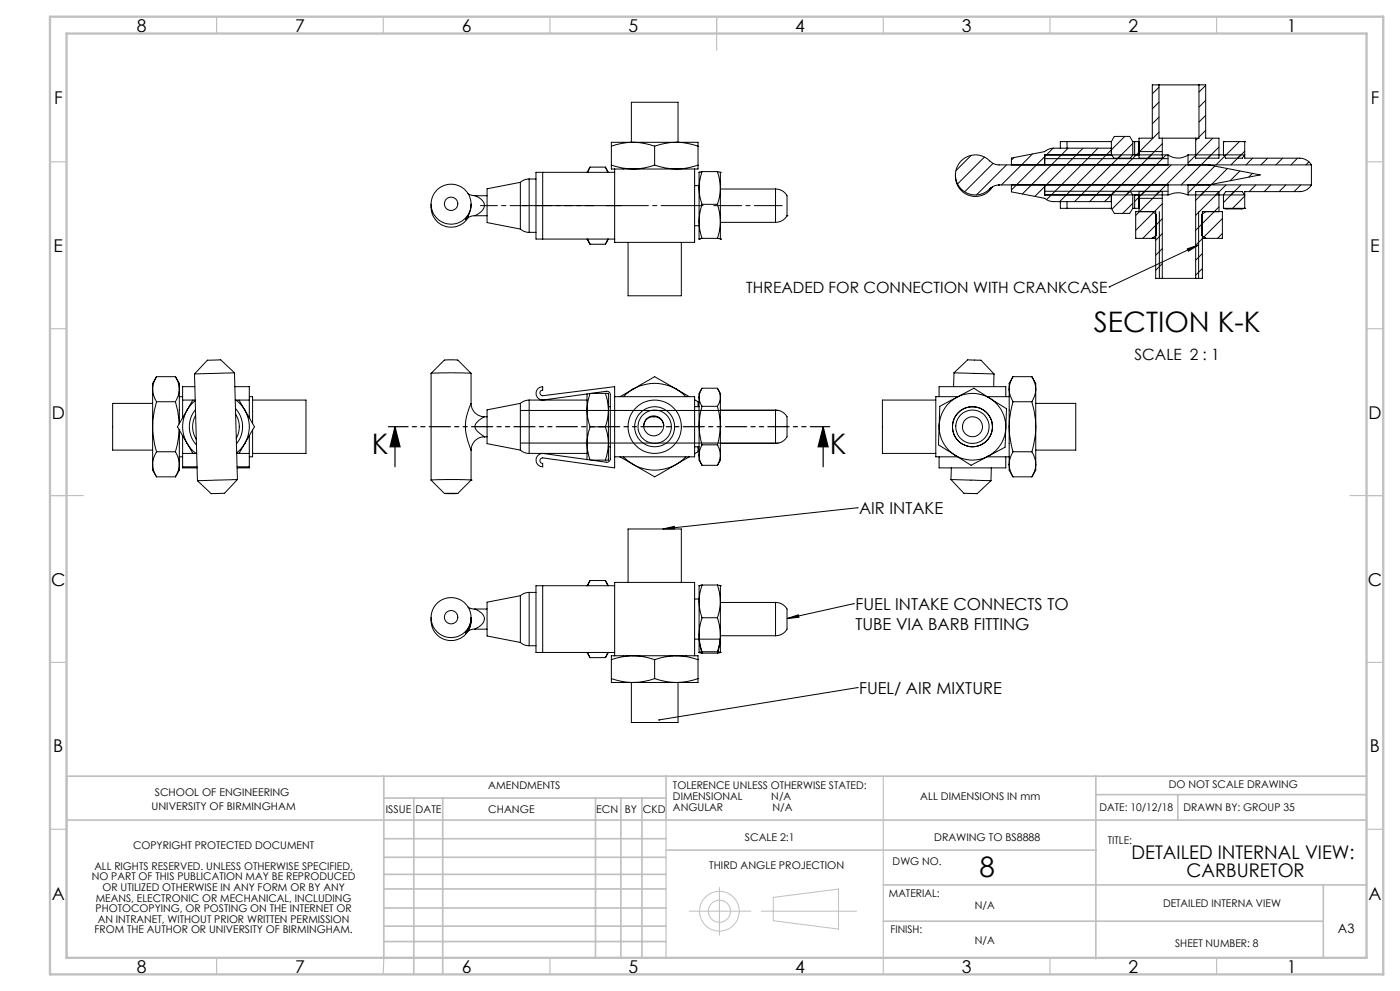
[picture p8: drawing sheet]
<svg xmlns="http://www.w3.org/2000/svg" width="420mm" height="297mm" viewBox="0 0 420 297" stroke-linecap="round" stroke-linejoin="round" font-family="sans-serif">
<g fill="none" stroke="#000" stroke-width=".3">
<path d="M347.7 26.1l-2 2M347.7 30.6l-2 2M347.7 35.1l-2 2M347.7 39.6l-20.8 20.8M347.7 25.4h12M347.7 25.4h-2v16h-4v6h7v-6M347.7 25.4v16h1M359.7 25.4h2v16h4v6h-7v-6M359.7 25.4v16h-1M361.7 30.1l-2 2M361.7 25.6l-2 2M361.7 34.6l-2 2"/>
<path d="M361.7 39.1l-2 2M140.4 58.1l2.1 .6M142.5 58.7a4.3 4.3 0 0 1 2.8 2.7 4.4 4.4 0 0 1-2.8 3.3M142.5 58.7h3.6M156.1 54.6v14M156.1 54.6l-10 2v10.1l10 1.9M158.8 53.7a3.9 3.9 0 0 0-2.7 .9M158.8 53.7v15.9M158.8 53.7h2M162.8 51.6h-2v20h2M162.8 51.6v20M162.8 51.6h21.6"/>
<path d="M177 50.1l-.6 1.5M177 50.1l-.9 1.5M177 50.1h4.6M181.6 50.1l.7 1.5M181.6 50.1l.9 1.5M183.4 49.5a20.1 20.1 0 0 0 6.5 1.2M183.4 49.5v1.2h1M183.4 43.8v5.7M184.4 50.7h5.5M184.4 50.7v21.9h24v-21.9M189.4 42.6v-11.9h14v11.9M189.9 42.6h13"/>
<path d="M189.9 42.6h.5a20.8 20.8 0 0 1 6 1.2M189.9 42.6a20.1 20.1 0 0 0-6.5 1.2M189.9 50.7h13M189.9 42.6h-6.5v1.2M196.4 49.5a20.2 20.2 0 0 1-6.5 1.2M196.4 49.5a20.5 20.5 0 0 0 6.5 1.2M196.4 43.8v5.7M202.9 42.6a20.5 20.5 0 0 0-6.5 1.2M202.9 42.6l3.5 .4 3 .8M202.9 42.6h6.5v1.2M202.9 50.7h5.5M208.4 55.6h1.3"/>
<path d="M209.4 49.5l-3 .8-3.5 .4M209.4 49.5v1.2h-1M209.4 43.8v5.7M209.7 51.6h.1M209.7 56.3l.3 2.6 .6 2.3M209.7 56.3v10M209.7 51.6v4.7M210.6 51.4l-.6 2.4-.3 2.5M210.6 51.4l-.9 .2M210.6 51.4h4.6M215.2 51.4l.7 2.4 .2 2.5M215.2 51.4l.9 .2"/>
<path d="M216.1 51.6h.1M216.1 56.3v10M216.1 56.3l-.2 2.6-.7 2.3M216.1 51.6v4.7M216.1 56.7h16.6M232.7 56.7a3.4 3.4 0 0 1 3.4 2.3v5.7M232.7 56.7v9.9M286.6 52.4a6 6 0 0 0 4.2 6.2 6 6 0 0 0 7-2.6M291.4 46.6l-4.6 4.5M295.3 47.1l-8 8M297.4 56.3l-.5 .3M297.9 49l-8.5 8.5"/>
<path d="M299.8 55.4l-.3 .1M301.9 49.4l-9 9M303.4 55.4v2.1l10 1.9a3.9 3.9 0 0 0 2.7 1h17.3M304.2 47.2l-.8 .8M309.7 46.1l-9.3 9.3M313.4 47.6h37M313.4 57.3h37M313.4 55.4v3h37M315.9 44.4l-12.5 12.5M320.1 42.4h-2v2M320.1 42.4h13.3M320.1 42.4v2"/>
<path d="M320.4 44.4l-13.7 13.7M324.9 44.4l-14.4 14.4M329.4 44.4l-15.4 15.4M333.4 44.4h-17.3a4.2 4.2 0 0 0-2.7 1l-10 2v2M333.4 42.4v4M333.4 58.4v4M333.4 42.4l.9-1.5h4.6l.9 1.5M333.5 58.4l.7-1h4.9l.7 1v4M334.4 57.4l-.7 .7M336.4 46.4l-14 14M337.4 40.9l-19.5 19.5M339.8 43l-4.4 4.4"/>
<path d="M339.8 42.4h.6M339.8 42.4v4l-.7 1h-4.9l-.7-1M340.4 42.4v4M340.4 58.4v4M340.4 42.4h1.3M341.7 45.4h7M341.7 59.4h7M343.4 57.4l-3 3M347.8 57.4l-7.1 7.2M348.7 43.1l-17.3 17.3M348.7 41.4h10M349.8 46.4l-16.2 16.3"/>
<path d="M350.4 58.4l.3-.1a7.1 7.1 0 0 1 5.7 .1M350.4 46.5a5.4 5.4 0 0 0 6 0M350.4 46.4v3M350.4 55.4v3M350.4 46.4h-37v3M351.3 49.4l-9 9M355.8 49.4l-9 9M356.4 46.4v3M356.4 55.4v3M356.4 58.4h17M356.4 46.4h17M358.8 46.4l-2.4 2.5"/>
<path d="M359.3 41.4l-.6 .7M361.3 57.4l-2.6 2.6M362.6 49.4l15.5 3-15.5 3M363.3 55.4l-3 3M363.8 41.4l-5.1 5.2M364.5 49.8l-8.1 8.1M365.7 44.1l-11.4 11.3M367 42.4h.1M367 42.4h6.4M367 42.4v4l.7 1h5l.7-1M367.3 42.4l-.3 .3M367.8 55.4l-9.1 9.1"/>
<path d="M367.8 46.4l-3 3M368.2 50.5l-4.7 4.8M370.3 57.4l-3.3 3.3M371.8 42.4l-4.5 4.5M372 51.3l-3 2.9M372.3 55.4l-3 3M372.3 46.4l-3 3M373.4 58.4l-.7-1h-5l-.7 1v4M373.4 58.8l-3.6 3.6M373.4 45.3l-2.1 2.1M373.4 42.4h.1M373.4 42.4v5h16.6a4.2 4.2 0 0 1 3.4 2"/>
<path d="M375.7 52l-1.1 1.1M375.8 47.4l-2 2M376.8 55.4l-2 2M380.3 47.4l-2 2M381.2 55.4l-1.9 2M384.8 47.4l-2 2M385.8 55.4l-2 2M389.3 47.4l-2 2M390.2 55.4l-2 2M392.7 48.5l-.9 .9M393.4 49.4h-93.6a4.6 4.6 0 0 1-3.4-1.7 6 6 0 0 0-8.3 .8 6 6 0 0 0 .5 8.3 6 6 0 0 0 8.3-.2M393.4 55.4h-93.6l-1.8 .4-1.1 .8"/>
<path d="M393.4 55.4a4 4 0 0 1-3.4 2h-16.6v5M393.4 49.4v6M129.3 61.2a6.1 6.1 0 0 0 3.9 6.5 6.1 6.1 0 0 0 7.2-2.4M140.4 64.9l-.5 .6M141.3 61.2a7.1 7.1 0 0 1-1.7 4.7l.8-.9M142.5 64.7l-1.3 .2-1.3 .7M142.5 64.7h3.6M156.1 68.6a3.9 3.9 0 0 0 2.7 1M158.8 69.6h2M162.8 71.6h21.6M176.1 71.6l.9 1.6M176.3 71.6l.7 1.6"/>
<path d="M177 73.2h4.6M182.3 71.6l-.7 1.6M182.5 71.6l-.9 1.6M188.4 72.6v16h16v-16M208.4 67.7h1.3M209.7 71.6h.1M209.7 66.3l.3 2.8 .6 2.3M209.7 66.3v5.3M210.6 61.2l-.6 2.5-.3 2.6M210.6 71.4l-.9 .2M210.6 71.4h4.6M210.6 61.2h4.6"/>
<path d="M215.2 61.2l.7 2.5 .2 2.6M215.2 71.4l.9 .2M216.1 71.6h.1M216.1 66.3l-.2 2.8-.7 2.3M216.1 66.3v5.3M216.1 66.6h16.6M236.1 64.7a4 4 0 0 1-3.4 1.9M236.1 64.7h.1M318.1 60.4v2h2M320.1 62.4h13.3M320.1 60.4v2M333.4 62.4l.9 1.6h4.6l.9-1.6"/>
<path d="M339.8 61l-3 3M339.8 62.4h.6M340.4 62.4h1.3M341.7 63.4v-6h7v26M345.7 71.4h1M345.7 71.4h-5v-8h6v20h2M345.7 63.4l1.2 .9v6.3l-1.2 .8M345.7 71.4h.1M346.1 63.7l-5.4 5.3M346.9 67.3l-4.1 4.1M347.8 63.4v20M348.7 61.1l-2.4 2.3"/>
<path d="M348.7 65.5l-2 2.1M348.7 70l-2 2M348.7 74.5l-2 2M348.7 79l-2 2M356.2 74.6l3.4-1.2-3.1 1.9zM359.6 63.4v20M359.6 73.4l-26.9 12.6M360.7 67l-2 2M360.7 71.5l-2 2M360.7 76l-2 2M360.7 71.4h1M361.7 71.4h5v-8h-6v20h-2"/>
<path d="M361.7 71.4h.1M361.7 63.4l-1.2 .9v6.3l1.2 .8M365.7 62l-5.2 5.2M365.7 63.4v-6h-7v26M366.7 70l-1.4 1.4M366.7 65.5l-5.5 5.5M367 62.4h.1M367 62.4l.9 .2 5.5-.2M367 62.4h6.4M373.4 62.4h.1M332.7 86h.1M348.7 83.4h10"/>
<path d="M360.7 80.5l-2 2M45.8 116.6a7.4 7.4 0 0 0 1.2 3.8M45.8 116.6v11.3M47 112.9l-.9 1.7-.3 2M47 112.9l-1.2 2v1.7M47 112.9h5.6M52.6 112.9a7.5 7.5 0 0 1 1.2 3.7M52.6 112.9l1.2 2v1.7M53.8 116.6a7.4 7.4 0 0 1-1.2 3.8M53.8 118.9v8.1M53.8 116.6v2.3M53.8 118.9h1"/>
<path d="M54.8 119.9h3.8M54.8 119.9v5.3M57.9 119.9l-1.8 3M58.3 112.1l.9 32M58.5 115.9h-3.7v4M70.3 111.7l-12 .4M70.3 111.7l-4.1-3.9-4 .1-3.9 4.2M70.3 111.7l.9 32M70.4 115.9h4.4v4M70.6 119.9h4.2M70.8 119.9l1.6 1.5 1 1.5M71.7 119.9l1.7 3"/>
<path d="M74.8 118.9h1v8.1M74.8 119.9v5.3M75.8 119.9h16v16h-16M129.3 111.9l5.3-.2 6.7 .2M129.3 111.9l4-4 1-.1 3 .1 4 4M129.3 111.9v32M141.3 111.9v9M158.8 119.9a3.9 3.9 0 0 0-2.7 1M158.8 119.9v16M158.8 119.9h17.3M161.3 116.6l.7-.5 .8-.2v1a.85 .85 0 0 0-.8 .9 .85 .85 0 0 0 .8 .8l21.6-2.7v24.3l-21.6-3a.83 .83 0 0 0-.8 .9 .83 .83 0 0 0 .8 .8v1a2.01 2.01 0 0 1-2-2 2.01 2.01 0 0 1 2-2l19.2 2.6a1.03 1.03 0 0 0 1.1-1v-19.3a1.03 1.03 0 0 0-1.1-.9l-19.2 2.6a2.01 2.01 0 0 1-1.8-1.2 2.01 2.01 0 0 1 .3-2.1zM176.1 118.1v4.8"/>
<path d="M177 118l-.6 2.2-.3 2.7M177.4 117.9h4.2M181.6 117.9l.6 2.3 .3 2.7M181.6 117.9h.9v5M184.4 118.9h24v18h-24M189.9 116.6a13.1 13.1 0 0 1 13 0M189.9 116.6l-2.9 2.3M189.9 116.6l-3.9 2.3M189.9 116.6l6.5-3.7 6.5 3.7M202.9 116.6l3.9 2.3M202.9 116.6l2.9 2.3M208.4 119.8l1 .6v1.5"/>
<path d="M209.7 119.1l.3 1.4 .6 1.3M209.7 119.1v8.4M209.7 119.1l.3-1.4 .6-1.4h4.6l.7 1.4 .2 1.4M210.5 116.6l-.8 1.3v1.2M215.4 116.6l.7 1.3v1.2M216.1 119.1l-.2 1.4-.7 1.3M216.1 119.1v8.4M280.7 119.9h-16v16h16M281.7 118.9v-3h20v3M286.2 111.7l4.1-3.9 4 .1 3.9 4.2M286.2 111.7l12 .4M286.2 111.7l-.1 4.2"/>
<path d="M287.1 119.1a10 10 0 0 1 9.9 .3M287.1 119.1l5.1-2.8 4.8 3.1M287.1 119.1a10.1 10.1 0 0 0-5.4 8.4M287.1 119.1l-5.2 2.7-.2 5.7M287.4 118.9h-6.7v18h6.6M296.2 118.9h6.6M297 119.4l4.9 3.1-.2 5.8M297 119.4a9.9 9.9 0 0 1 4.7 8.9M298.2 112.1l-.1 3.8M302.8 116.6l.3 2 .8 1.8M302.8 118.9v9M302.8 116.6v2.3"/>
<path d="M303.9 112.9a7.9 7.9 0 0 0-1.1 3.7M303.9 112.9l-1.1 2v1.7M303.9 112.9h5.7M309.6 112.9a7.4 7.4 0 0 1 1.1 3.7M309.6 112.9l1.1 2v1.7M310.7 116.6v11.3M310.7 116.6l-.3 2-.8 1.8M45.8 127.9v11.3M45.8 127.9a25.9 25.9 0 0 0 1.2 7.5M45.8 139.2a7.4 7.4 0 0 0 1.2 3.7M45.8 139.2v1.7l1.2 2M45.8 120.9h-12v14h12"/>
<path d="M47 120.4l-.7 2.7-.5 4.8M47 135.4l-.9 1.8-.3 2M47 120.4h5.6M47 135.4h5.6M52.6 120.4l.7 2.7 .5 3.9M52.6 135.4a7.8 7.8 0 0 1 1.2 3.8M53.8 128.8a24.6 24.6 0 0 1-1.2 6.6M53.8 136.9v2.3M53.8 128.8v8.1M53.8 139.2a7.4 7.4 0 0 1-1.2 3.7M53.8 139.2v1.7l-1.2 2M53.8 136.9h1"/>
<path d="M54.8 135.9v4M54.8 135.9h4.2M54.8 139.9v.3h4.3M54.8 139.9h4.3M54.8 130.6v5.3M56.1 122.9l-2.9 5 2.9 5M56.1 122.9a9.9 9.9 0 0 0 0 10M56.1 132.9l1.1 1.5 1.6 1.5M56.1 132.9l1.8 3M58.6 120.1l-1.4 1.3-1.1 1.5M58.6 122.8a8 8 0 0 0 .3 10.5M58.7 124.5a7 7 0 0 0 .2 7.2"/>
<path d="M70.6 122.4a8 8 0 0 1 .3 10.6M70.7 124.1a6.9 6.9 0 0 1 .2 7.2M71 135.9h3.8M71.1 139.9h3.7M73.4 122.9a9.9 9.9 0 0 1 0 10M73.4 132.9l-1 1.5-1.4 1.3M73.4 122.9l2.9 5-2.9 5M73.4 132.9l-1.7 3M74.8 135.9v4M74.8 139.9v.3h-3.6M74.8 130.6v5.3M75.8 128.8v8.1h-1"/>
<path d="M141.3 120.9a4 4 0 0 0 4 4M141.3 120.9a15.3 15.3 0 0 0 0 14M141.3 134.9v9M146.1 130.9a4.1 4.1 0 0 0-4.8 4M146.1 124.9a4 4 0 0 0-3.5 2.3l-.1 .4a4.1 4.1 0 0 0 2.6 3.1l.2 .2M156.1 123h77.5M156.1 132.8h77.5M156.1 134.9a3.9 3.9 0 0 0 2.7 1M156.1 120.9v14M156.1 120.9l-10 1.9v10.2l10 1.9M158.8 135.9h17.3M176.1 122.9l.3 2.5 .6 2.5"/>
<path d="M176.1 122.9v10M176.1 132.9l.1 1.9 .8 3M176.1 132.9v4.8M177 127.9l-.5 1.8-.4 3.2M177 127.9h4.6M177.4 137.9h4.2M181.6 127.9l.5 1.8 .4 3.2M182.5 122.9l-.2 2.5-.7 2.5M182.5 122.9v10M182.5 132.9l-.1 1.9-.8 3.1M182.5 132.9v5h-.9M182.5 121.9h.6"/>
<path d="M182.5 133.9h.6M186 136.9l3.9 2.3M187 136.9l2.9 2.3M189.9 139.2l6.5 3.7 6.5-3.7M189.9 139.2a13.1 13.1 0 0 0 13 0M193.1 127.7a3 3 0 0 1 3-2.8 3 3 0 0 1 3 2.8M205.8 136.9l-2.9 2.3M206.8 136.9l-3.9 2.3M208.4 121.9h1.3M208.4 133.9h1.3M209.4 133.9v1.5l-1 .6M209.7 136.4l.3 1.6 .6 1.4"/>
<path d="M209.7 127.5l.2 2.2 .7 3.6M209.7 127.5v8.9M209.7 136.4v1.5l.8 1.3M210.5 139.2l.1 .2M210.6 133.3l-.6 1.5-.3 1.6M210.6 121.8l-.5 2.1-.4 3.6M210.6 139.4h4.6M210.6 133.3h4.6M210.6 121.8h4.6M215.2 133.3l.7 1.5 .2 1.6M215.2 121.8l.5 2.1 .4 3.6M215.3 139.2l-.1 .2"/>
<path d="M216.1 136.4l-.2 1.6-.7 1.4M216.1 127.5l-.1 2.2-.8 3.6M216.1 127.5v8.9M216.1 136.4v1.5l-.7 1.3M216.1 132.9h16.6M216.1 122.9h16.6M232.7 122.9a3.4 3.4 0 0 1 3.4 2.3v4.5a2.16 2.16 0 0 1-1.4 2.7l-2 .5M232.7 122.9v10M281.7 127.5l-.1 5.8 4.8 3.1M281.7 127.5a10.1 10.1 0 0 0 4.7 8.9M281.7 136.9v3.3h20v-3.3M286.4 136.4a10 10 0 0 0 10 .3"/>
<path d="M286.4 136.4l4.9 3 5.1-2.7M296.1 136.9h6.7M301.7 128.3a9.9 9.9 0 0 1-5.3 8.4M301.7 128.3l-.2 5.7-5.1 2.7M302.8 127.9a27.2 27.2 0 0 0 1.1 7.5M302.8 139.2l.3 2 .8 1.7M302.8 127.9v9M302.8 136.9v2.3M302.8 139.2v1.7l1.1 2M303.9 120.4l-1.1 5.5v2M303.9 135.4a7.8 7.8 0 0 0-1.1 3.8M303.9 120.4h5.7"/>
<path d="M303.9 135.4h5.7M309.6 120.4l.6 2.7 .5 4.8M309.6 135.4a7.4 7.4 0 0 1 1.1 3.8M310.7 127.9a25.9 25.9 0 0 1-1.1 7.5M310.7 139.2l-.3 2-.8 1.7M310.7 127.9v11.3M310.7 139.2v1.7l-1.1 2M310.7 120.9h12v14h-12M47 142.9h5.6M71.2 143.7l-12 .4M71.2 143.7l-3.9 4.1-1.1 .1-2.8 .1-4.2-3.9M129.3 143.9l3.9-.2 8.1 .2"/>
<path d="M129.3 143.9l4 4M133.3 147.9h4zM141.3 143.9h.1M141.3 143.9l-4 4M198.8 158.5l3.5-.7 .1 .7zM257.2 152.2h.1M257.2 152.2l-58.4 6.3M285.3 143.7l12 .4M285.3 143.7l3.9 4.1 4 .2 4.1-3.9M285.4 140.2l-.1 3.5M297.4 140.2l-.1 3.9M303.9 142.9h5.7"/>
<path d="M156.1 178.5v14M156.1 178.5l-10 2v10.1l10 1.9M158.8 177.5a3.9 3.9 0 0 0-2.7 1M158.8 177.5v16M158.8 177.5h2M162.8 175.5h-2v20h2M162.8 175.5v20M162.8 175.5h21.6M177 174l-.6 1.5M177 174l-.9 1.5M177 174h4.6M181.6 174l.7 1.5"/>
<path d="M181.6 174l.9 1.5M188.4 174.6v-16.1h16v16.1M208.4 179.5h1.3M209.7 175.5h.1M209.7 175.5v4.7M210.6 175.3l-.6 2.4-.3 2.5M210.6 175.3l-.9 .2M210.6 175.3h4.6M215.2 175.3l.7 2.4 .2 2.5M215.2 175.3l.9 .2M216.1 175.5h.1M216.1 175.5v4.7"/>
<path d="M129.3 185.1a6 6 0 0 0 5.7 6.9 6 6 0 0 0 6.3-6.3 5.2 5.2 0 0 1-1.1 3.5M140.4 182l1.2 .5h.9M141.3 185.1a7.2 7.2 0 0 1-1.7 4.7l1.3-1 1.6-.2M142.5 182.5l.1 .1a3.9 3.9 0 0 1 2.7 2.9 4.2 4.2 0 0 1-2.8 3M142.5 182.5h3.6M142.5 188.6h3.6M156.1 192.5a3.9 3.9 0 0 0 2.7 1M158.8 193.5h2M162.8 195.5h21.6M176.1 195.5l.9 1.6M176.3 195.5l.7 1.6M177 197.1h4.6"/>
<path d="M182.3 195.5l-.7 1.6M182.5 195.5l-.9 1.6M183.4 197.7v5.7M184.4 196.5h-1v1.2M184.4 196.5h5.5M184.4 196.5v-21.9h24v21.9M189.9 196.5h-.5a20.8 20.8 0 0 0-6 1.2M189.9 196.5a20.1 20.1 0 0 1 6.5 1.2M189.9 196.5h13M196.4 197.7v5.7M202.9 196.5l-3.5 .4-3 .8M202.9 196.5a20.1 20.1 0 0 1 6.5 1.2"/>
<path d="M202.9 196.5h5.5M208.4 196.5h1v1.2M208.4 191.6l7.7-.1-.2 1.9-.7 2.4M209.4 197.7v5.7M209.7 195.5h.1M209.7 190.2l.3 2.8 .6 2.3M209.7 180.2l.3 2.6 .6 2.3M209.7 180.2v10M209.7 190.2v5.3M209.7 195.5l.9 .3M209.8 191.6l.8 4.2M210.6 185.1l-.6 2.5-.3 2.6"/>
<path d="M210.6 195.3l-.9 .2M210.6 195.3h4.6M210.6 185.1h4.6M210.6 195.8h4.6M215.2 185.1l.7 2.5 .2 2.6M215.2 195.3l.9 .2M216.1 195.5h.1M216.1 190.2l-.2 2.8-.7 2.3M216.1 180.2v10M216.1 180.2l-.2 2.6-.7 2.3M216.1 190.2v5.3M216.1 195.5l-.9 .3"/>
<path d="M216.1 190.5h16.6M216.1 180.5h16.6M232.7 180.5a3.1 3.1 0 0 1 3.4 3.9v3a2.16 2.16 0 0 1-1.4 2.6l-2 .5M232.7 180.5v10M236.1 185.4l3.4-1.1 .2 .7zM256 180.9h.1M256 180.9l-19.9 4.5M183.4 203.4a20.2 20.2 0 0 0 6.5 1.1M183.4 203.4v1.1h6.5M189.4 204.5v12h14v-12M189.9 204.5h13M196.4 203.4l3 .8 3.5 .3"/>
<path d="M196.4 203.4a20.1 20.1 0 0 1-6.5 1.1M209.4 203.4a20.1 20.1 0 0 1-6.5 1.1M209.4 203.4v1.1h-6.5M257.2 206.1h.1M257.2 206.1l-59.5 9.7"/>
<circle cx="135.3" cy="61.2" r="6"/>
<circle cx="135.3" cy="61.1" r="2.01"/>
<circle cx="196.1" cy="127.6" r="3"/>
<circle cx="196.4" cy="127.9" r="6"/>
<circle cx="196.4" cy="127.9" r="8"/>
<circle cx="196.4" cy="127.9" r="5"/>
<circle cx="291.7" cy="127.9" r="5"/>
<circle cx="291.7" cy="127.9" r="6"/>
<circle cx="291.7" cy="127.9" r="3"/>
<circle cx="135.3" cy="185.1" r="6"/>
<circle cx="135.3" cy="185" r="2.01"/>
</g>
<path d="M118.5 127.9l1.5 6h-3zM118.5 127.9v12M246.9 127.9l1.5 6h-3zM246.9 127.9v12" fill="none" stroke="#000" stroke-width=".35"/>
<g fill="none" stroke="#c0c0c0" stroke-width=".3">
<path d="M206.8 273.1h18.5M215.8 266v14.2M228.3 273.1h28.7M232 269l19.6-2.6v12l-19.6-2.5z"/>
<circle cx="215.8" cy="273.1" r="6"/>
<circle cx="215.8" cy="273.1" r="3.3"/>
</g>
<path d="M160.8 61.6h25.6" fill="none" stroke="#000" stroke-width=".3" stroke-dasharray="15.2 1.3 1.3 1.3" stroke-dashoffset="4.4"/>
<path d="M156.8 61.6h21.3" fill="none" stroke="#000" stroke-width=".3" stroke-dasharray="15.2 1.3 1.3 1.3" stroke-dashoffset="6.5"/>
<path d="M144.1 61.6h14" fill="none" stroke="#000" stroke-width=".3" stroke-dasharray="15.2 1.3 1.3 1.3" stroke-dashoffset="10.1"/>
<path d="M181.9 61.6h29" fill="none" stroke="#000" stroke-width=".3" stroke-dasharray="15.2 1.3 1.3 1.3" stroke-dashoffset="2.6"/>
<path d="M214.1 61.6h20.6" fill="none" stroke="#000" stroke-width=".3" stroke-dasharray="15.2 1.3 1.3 1.3" stroke-dashoffset="6.9"/>
<path d="M249 127.9h-132.5" fill="none" stroke="#000" stroke-width=".35" stroke-dasharray="6.3 1.3 1.3 1.3 1.3 1.3" stroke-dashoffset=".5"/>
<g fill="none" stroke="#c0c0c0" stroke-width=".35">
<path d="M65 5v5M115 5v5M165 5v5M215 5v10M265 5v5M315 5v5M365 5v5M15 48.5h5M410 48.5h5M15 98.5h5M410 98.5h5M15 148.5h10"/>
<path d="M405 148.5h10M15 198.5h5M410 198.5h5M265 232.6v59.4M15 248.5h5M199.8 245.8v41.3M410 248.5h5M65 287v5M115.1 287l-.1 5M165 287v5M315 287v5M365 287v5"/>
</g>
<g fill="none" stroke="#c0c0c0" stroke-width=".5">
<path d="M115.1 232.6v54.4M115.1 239.2h84.7M124.1 239.2v52.8M132.8 239.2v52.8M178.6 239.2v47.9M186.3 239.2v47.9M192.6 239.2v47.9M199.8 232.6v13.2M328.8 232.6v54.8M328.8 238.2h81.2M353.3 238.2v7.6M410 232.6h-390v54.6"/>
<path d="M20 245.8h390M115.1 256.9h84.7M115.1 251.4h84.7M199.8 254.8h129M115.1 272.1h84.7M115.1 262h84.7M115.1 266.4h84.7M115.1 277.6h84.7M265 276.1h132M265 265.2h145M397 265.2v21.9M115.1 282.2h84.7"/>
</g>
<path d="M15 5h400v287h-400zM20 10.1h390v277h-390z" fill="none" stroke="#c0c0c0" stroke-width=".7"/>
<g fill="#000">
<path d="M356.2 74.6l3.4-1.2-3.1 1.9z"/>
<path d="M246.9 127.9l1.5 6h-3zM118.5 127.9l1.5 6h-3z"/>
<path d="M236.1 185.4l3.4-1.1 .2 .7zM197.6 215.6l-.1 .2h.2h-.2a.26 .26 0 0 0 .3 .2 .26 .26 0 0 0 .2-.4 .26 .26 0 0 0-.4 0zM198.8 158.5l3.5-.7 .1 .7z"/>
</g>
<g font-size="8.5">
<text x="328.2" y="99.6">SECTION K-K</text>
<text x="111.5" y="136">K</text>
<text x="249" y="136">K</text>
<text x="293.8" y="262.9">8</text>
</g>
<g font-size="5.6">
<text x="339.5" y="257.3">DETAILED INTERNAL VIEW:</text>
<text x="356" y="263">CARBURETOR</text>
</g>
<g font-size="5.3">
<text x="41" y="9.5">8</text>
<text x="88.5" y="9.5">7</text>
<text x="138.5" y="9.5">6</text>
<text x="188.5" y="9.5">5</text>
<text x="238.5" y="9.5">4</text>
<text x="288.5" y="9.5">3</text>
<text x="338.5" y="9.5">2</text>
<text x="386" y="9.5">1</text>
<text x="16.2" y="31.3">F</text>
<text x="411.2" y="31.3">F</text>
<text x="16.1" y="75.5">E</text>
<text x="411.1" y="75.5">E</text>
<text x="15.5" y="125.5">D</text>
<text x="410.5" y="125.5">D</text>
<text x="15.4" y="175.5">C</text>
<text x="410.4" y="175.5">C</text>
<text x="16" y="225.5">B</text>
<text x="411" y="225.5">B</text>
<text x="15.5" y="269.8">A</text>
<text x="410.5" y="269.8">A</text>
<text x="41" y="291.5">8</text>
<text x="88.5" y="291.5">7</text>
<text x="138.5" y="291.5">6</text>
<text x="188.5" y="291.5">5</text>
<text x="238.5" y="291.5">4</text>
<text x="288.5" y="291.5">3</text>
<text x="338.5" y="291.5">2</text>
<text x="386" y="291.5">1</text>
</g>
<g font-size="4.9">
<text x="257.7" y="154.1">AIR INTAKE</text>
<text x="256.6" y="182.8">FUEL INTAKE CONNECTS TO</text>
<text x="256.6" y="188.7">TUBE VIA BARB FITTING</text>
<text x="257.7" y="208">FUEL/ AIR MIXTURE</text>
</g>
<g font-size="4.7">
<text x="223.9" y="87.7">THREADED FOR CONNECTION WITH CRANKCASE</text>
<text x="340.3" y="107.8">SCALE 2 : 1</text>
</g>
<text font-size="3.9" x="401.4" y="279.7">A3</text>
<g font-size="3.2">
<text x="46.4" y="238.6">SCHOOL OF ENGINEERING</text>
<text x="146.5" y="236.6">AMENDMENTS</text>
<text x="201.9" y="236.6">TOLERENCE UNLESS OTHERWISE STATED:</text>
<text x="201.9" y="239.7">DIMENSIONAL</text>
<text x="231.4" y="239.7">N/A</text>
<text x="276.1" y="239.7">ALL DIMENSIONS IN mm</text>
<text x="350.7" y="236.2">DO NOT SCALE DRAWING</text>
<text x="45.5" y="242.8">UNIVERSITY OF BIRMINGHAM</text>
<text x="115.8" y="243.8">ISSUE</text>
<text x="124.7" y="243.8">DATE</text>
<text x="146.5" y="243.8">CHANGE</text>
<text x="178.9" y="243.8">ECN</text>
<text x="187.5" y="243.8">BY</text>
<text x="192.9" y="243.8">CKD</text>
<text x="201.9" y="242.9">ANGULAR</text>
<text x="231.7" y="242.9">N/A</text>
<text x="329.9" y="243">DATE: 10/12/18</text>
<text x="355" y="243">DRAWN BY: GROUP 35</text>
<text x="223.5" y="252">SCALE 2:1</text>
<text x="280.2" y="252">DRAWING TO BS8888</text>
<text x="39.9" y="254.4">COPYRIGHT PROTECTED DOCUMENT</text>
<text x="332.4" y="252.8">TITLE:</text>
<text x="27.5" y="263.9">NO PART OF THIS PUBLICATION MAY BE REPRODUCED</text>
<text x="28.3" y="260.7">ALL RIGHTS RESERVED. UNLESS OTHERWISE SPECIFIED,</text>
<text x="212.8" y="260.4">THIRD ANGLE PROJECTION</text>
<text x="267.8" y="259.2">DWG NO.</text>
<text x="30.7" y="267.1">OR UTILIZED OTHERWISE IN ANY FORM OR BY ANY</text>
<text x="266.7" y="268.9">MATERIAL:</text>
<text x="28.7" y="273.4">PHOTOCOPYING, OR POSTING ON THE INTERNET OR</text>
<text x="28.7" y="270.2">MEANS, ELECTRONIC OR MECHANICAL, INCLUDING</text>
<text x="292.5" y="272.3">N/A</text>
<text x="348.9" y="271.7">DETAILED INTERNA VIEW</text>
<text x="28.3" y="279.8">FROM THE AUTHOR OR UNIVERSITY OF BIRMINGHAM.</text>
<text x="29.4" y="276.6">AN INTRANET, WITHOUT PRIOR WRITTEN PERMISSION</text>
<text x="267.1" y="279.8">FINISH:</text>
<text x="292.5" y="282.9">N/A</text>
<text x="352.5" y="283.9">SHEET NUMBER: 8</text>
</g>
</svg>
